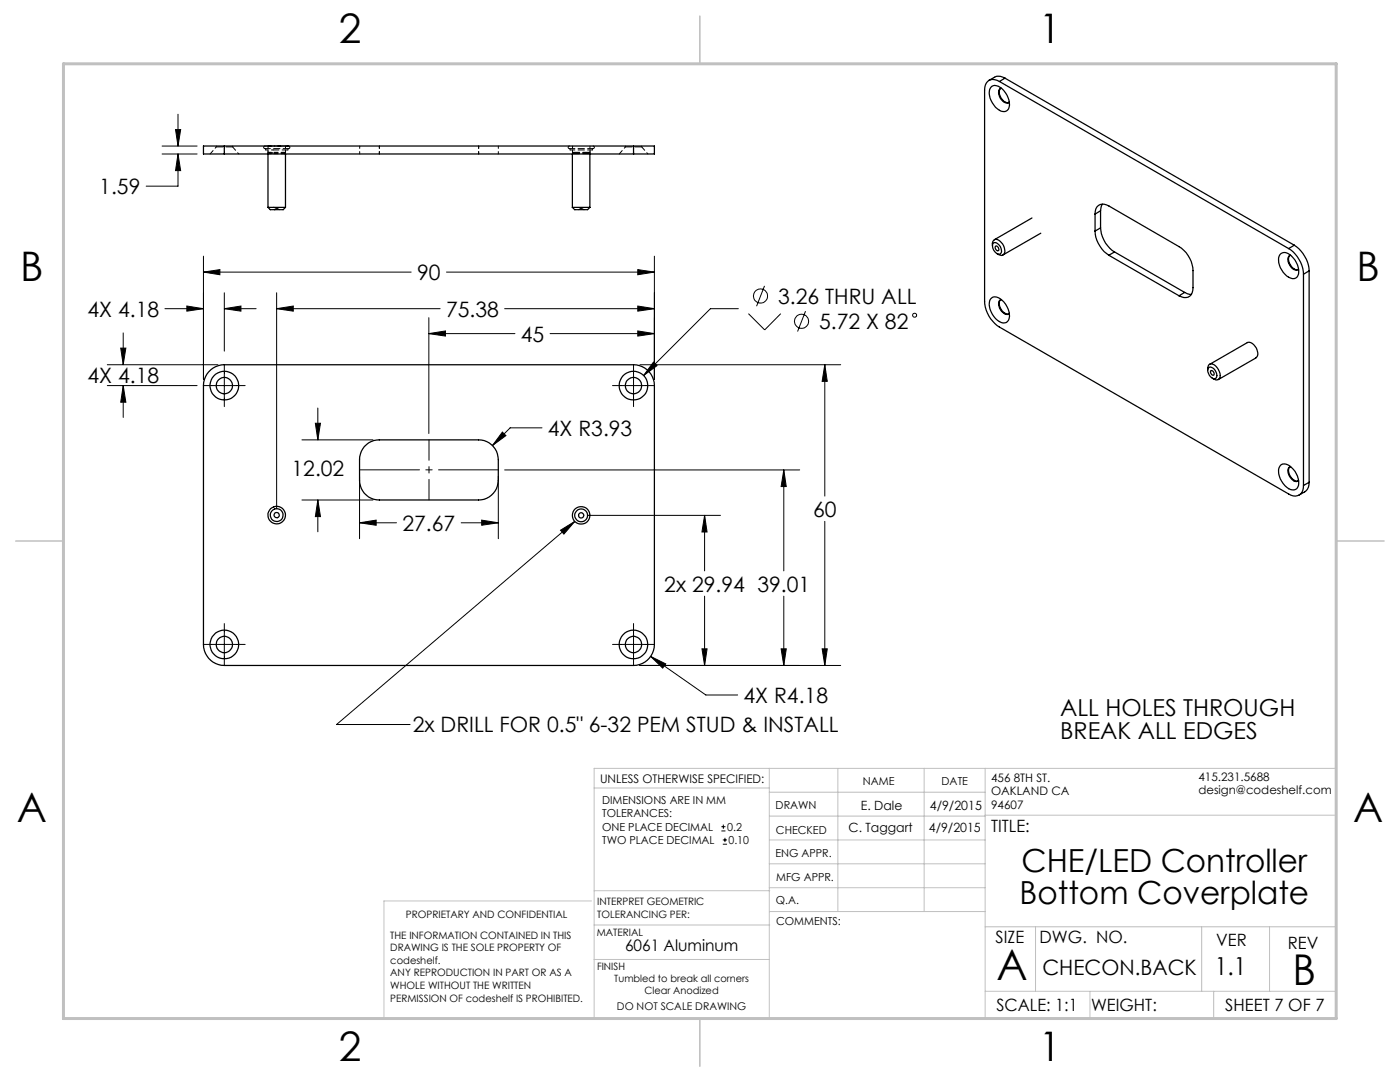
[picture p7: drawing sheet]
<svg xmlns="http://www.w3.org/2000/svg" width="279mm" height="216mm" viewBox="0 0 279 216" stroke-linecap="round" stroke-linejoin="round" font-family="sans-serif">
<g fill="none" stroke="#000" stroke-width=".2">
<path d="M32.3 29.1h7M32.3 30.7h7M35 25.9h1.1l-.6 3.2zM35.5 30.7v6.4h-6.3M35.5 22.8v6.3M35.5 30.7l.6 3.3h-1.1zM40.6 51.1v24.6M40.6 54.3h41.5M40.6 54.3l3.3-.5v1zM44.8 58.4v11.7M55.2 58.4v43.1M89.1 54.3h41.5"/>
<path d="M127.3 53.8l3.3 .5-3.3 .5zM130.6 51.1v24.6M152.6 57l-1.6 4.1M21.4 76.9h17.9M21.4 72.8h22.1M24.1 69.5h1l-.5 3.3zM24.6 66.4v6.4M24.6 76.9v6.4M24.6 76.9l.5 3.4h-1zM32.9 61.6h7.7M37.3 61.1l3.3 .5-3.3 .5zM40.6 76.9h8.3"/>
<path d="M44.8 61.6l3.3-.5v1zM44.8 61.6h6.3M44.8 72.8v8.3M55.2 61.6h32.6M55.2 61.6l3.3-.5v1zM85.6 66.6l3.3-.6v1.1zM85.6 63.4v23.1M85.6 66.6h17.2M100.7 61.6h29.9M109.8 66.6h20.8M122.2 76.9h8.4M126.4 72.8v8.3"/>
<path d="M127.3 66l3.3 .6-3.3 .5zM127.3 61.1l3.3 .5-3.3 .5zM127.7 72.8h40.1M130.4 72.2l.7 .8-2.7 1.9zM147.4 61.6h-5.6l-13.4 13.3M149.4 62.6l3.2 3.2 3.2-3.2M160.8 62.1l-1.6 4M164.6 72.8l.5 3.3h-1zM164.6 72.8v26.2M60.3 87.8h14.1M60.3 99.8h14.1M62.9 84.5h1.1l-.6 3.3z"/>
<path d="M63.4 81.4v6.4M63.4 99.8v6.3M63.4 99.8l.6 3.3h-1.1zM71.8 95v12.5M99.4 95v12.5M100.3 86.2l.7 .7-2.7 2zM100.7 93.8h58.9M108.2 85.4h-6.4l-3.5 3.5M156.4 93.8l.5 3.3h-1zM156.4 93.8v20.1M71.8 104.3l3.3-.5v1zM71.8 104.3h7.3"/>
<path d="M92 104.3h7.4M96.1 103.8l3.3 .5-3.3 .5zM111.9 105.8l2.8-1.8-2.2 2.6zM114.7 104l-47.5 40.6h14.6M117.3 102.8h26.5M140.6 102.8l.5 3.4h-1zM140.6 102.8v11.1M140.6 119v13.8M156.4 119v13.8M164.6 104v28.8M40.6 128.6h8.3M44.8 124.4v8.4"/>
<path d="M122.2 128.6h8.4M126.4 124.4v8.4M127.7 132.8h40.1M129.9 131l3 1.5-.6 .8zM129.9 131l11 7.7h6.3M140.1 129.5h1l-.5 3.3zM155.9 129.5h1l-.5 3.3zM164.1 129.5h1l-.5 3.3zM144 165.8h.8M144 165h.8M144.3 168.5h.8M144.3 167.6h.8"/>
<path d="M144.4 164.5v.9M144.7 167.2v.8"/>
<circle cx="151.8" cy="59.1" r="1.4"/>
<circle cx="160" cy="64.1" r="1.41"/>
<circle cx="182.5" cy="62.9" r=".41"/>
</g>
<path d="M71.8 93.8h27.7" fill="none" stroke="#000" stroke-width=".2" stroke-dasharray="15.2 1.3 1.3 1.3" stroke-dashoffset="3.3"/>
<path d="M85.6 99.8v-12.1" fill="none" stroke="#000" stroke-width=".2" stroke-dasharray="15.2 1.3 1.3 1.3" stroke-dashoffset="11.1"/>
<g fill="none" stroke="#c0c0c0" stroke-width=".2">
<path d="M118.6 157.2h34.9M153.5 153.3v49.9M153.5 158.1h43.1M167.2 153.3v28.6M184.4 153.3v28.6M196.6 153.3v49.9M118 179.8h-41.4v23.2M118.6 177.7h35M153.5 167.6h43.1M153.5 162.8h43.1M153.5 172.4h43.1M153.5 177.1h43.1"/>
<path d="M196.6 162.7h70.1M118.6 191.5h34.9M118.6 184.6h35M153.6 181.9h43M196.6 197.8h70.1M196.6 184.9h70.1M206.7 184.9v12.9M217.5 197.8v5.4M239.8 184.9v12.9M242.2 197.8v5.4M253.4 184.9v12.9M26.7 203.2h240v-49.9h-148.1v49.9"/>
</g>
<path d="M139.7 3.2v9.5M3.1 107.9h9.6M266.7 107.9h9.5M139.7 203.2v9.6" fill="none" stroke="#c0c0c0" stroke-width=".3"/>
<path d="M12.7 12.7h254v190.5h-254z" fill="none" stroke="#c0c0c0" stroke-width=".6"/>
<g fill="#000">
<path d="M111.9 105.8l2.8-1.8-2.2 2.6z"/>
<path d="M62.9 84.5h1.1l-.6 3.3zM63.4 99.8l.6 3.3h-1.1zM140.6 102.8l.5 3.4h-1zM140.1 129.5h1l-.5 3.3zM130.4 72.2l-2 2.7 2.7-1.9zM44.8 61.6l3.3-.5v1zM37.3 61.1l3.3 .5-3.3 .5zM24.6 76.9l.5 3.4h-1zM24.1 69.5h1l-.5 3.3zM129.9 131l2.4 2.3 .6-.8zM164.6 72.8l.5 3.3h-1zM164.1 129.5h1l-.5 3.3zM55.2 61.6l3.3-.5v1zM127.3 61.1l3.3 .5-3.3 .5zM127.3 53.8l3.3 .5-3.3 .5zM40.6 54.3l3.3-.5v1zM100.3 86.2l-2 2.7 2.7-2zM35 25.9h1.1l-.6 3.2zM35.5 30.7l.6 3.3h-1.1z"/>
<path d="M71.8 104.3l3.3-.5v1zM96.1 103.8l3.3 .5-3.3 .5zM156.4 93.8l.5 3.3h-1zM155.9 129.5h1l-.5 3.3zM85.6 66.6l3.3-.6v1.1zM127.3 66l3.3 .6-3.3 .5z"/>
</g>
<g fill="none" stroke="#000" stroke-width=".25">
<path d="M197.9 17.3a2.2 2.2 0 0 1 2.8 1.3 3.1 3.1 0 0 1 .4 3.4 1.49 1.49 0 0 1-2-.3 3.7 3.7 0 0 1-1.4-4.2zM199.5 16.3a1.8 1.8 0 0 0-2.1-.3 1.8 1.8 0 0 0-.9 2v42.1a6.4 6.4 0 0 0 3 5.2l57.7 33.3a1.81 1.81 0 0 0 2.1 .2 1.81 1.81 0 0 0 .8-1.9M199.5 16.3l57.7 33.3M199.7 17.6a1.93 1.93 0 0 0 1.2 2.9h.4M199.8 17.6a1.49 1.49 0 0 0 .1 2.3 1.06 1.06 0 0 0 1.5 .5M200.6 15.6a2.5 2.5 0 0 0-3.3 .5M200.6 15.6l-1.1 .7M200.6 15.6l57.7 33.3M44.8 29.1h-4.2v1.6h4.2M44.8 29.1v1.6M44.8 29.1h81.6M44.8 30.7h81.6"/>
<path d="M53.5 30.7v10.7M57 30.7v10.7M114.2 30.7v10.7M117.7 30.7v10.7M126.4 29.1h4.2v1.6h-4.2M126.4 29.1v1.6M53.5 41.4h3.5M53.5 41.4l.4 .4h2.6l.5-.4M114.2 41.4h3.5M114.2 41.4l.5 .4h2.6l.4-.4M197.9 59.4a2.22 2.22 0 0 1 2.8 1.3 3.1 3.1 0 0 1 .4 3.4 1.43 1.43 0 0 1-2-.2 3.7 3.7 0 0 1-1.4-4.2zM198 49a.89 .89 0 0 1 .4-1.1 .89 .89 0 0 1 1.1 .2 2.2 2.2 0 0 1 .8 2.7 .9 .9 0 0 1-1.3-.2"/>
<path d="M198.3 48.5a1.18 1.18 0 0 1 1.5 1.1 .67 .67 0 0 1 0 .8 .67 .67 0 0 1-.8 .2 1.6 1.6 0 0 1-.7-2.1zM198.7 49.1a.59 .59 0 0 1 .5 .9 .6 .6 0 0 1-.5-.9zM199.7 59.8a1.93 1.93 0 0 0 1.2 2.9h.4M199.8 59.8a1.14 1.14 0 0 0-.3 1.6l.7 1a.78 .78 0 0 0 1.2 .1M206 43.5l-7.6 4.3M207.7 46.5l-7.5 4.4M218.5 42.7a1.69 1.69 0 0 1 .8-1.8 1.69 1.69 0 0 1 2 .2l14 8.1a6 6 0 0 1 2.8 4.8v3.4a1.7 1.7 0 0 1-.8 1.8 1.7 1.7 0 0 1-2-.2M218.5 46.1a6.2 6.2 0 0 0 2.8 4.8M218.5 42.7v3.4M219.6 45.5a6.2 6.2 0 0 0 2.8 4.8M219.6 42.1l-1.1 .6M219.6 45.5l-1.1 .6"/>
<path d="M219.6 42.1v3.4M220 40.7l-.4 1.4M221.3 50.9l14 8.1M222.4 50.3l-1.1 .6M222.4 50.3l14 8M236.4 58.3l1 .4h.4M236.4 58.3l-1.1 .7M255.4 50.8a1.45 1.45 0 0 1 2.3 .3 3.9 3.9 0 0 1 1.3 3.9 1.18 1.18 0 0 1-1.8 .3 4 4 0 0 1-1.9-4.2zM257.2 49.6a6.6 6.6 0 0 1 2.9 5.1M257.4 51a2 2 0 0 0 1.5 2.8h.1M257.6 50.9h-.1a1.52 1.52 0 0 0 .1 2.4 1.03 1.03 0 0 0 1.6 .4M258.3 48.9a6.7 6.7 0 0 1 3 5.1"/>
<path d="M258.3 48.9l-1.1 .7M260.1 54.7v42.2M261.3 54l-1.2 .7M261.3 54v42.2M41.6 74.2a4.2 4.2 0 0 1 3.2-1.4h81.6a4.2 4.2 0 0 1 4.2 4.1v51.7a4.2 4.2 0 0 1-4.2 4.2h-81.6a4.2 4.2 0 0 1-4.2-4.2v-51.7a4.2 4.2 0 0 1 1-2.7zM241 73.9l.1-.6a.75 .75 0 0 1 .4-.7 .75 .75 0 0 1 .9 .2 2.44 2.44 0 0 1 .9 2.7 .95 .95 0 0 1-1.4 0M241.2 73.4a1.04 1.04 0 0 1 1.5 .9l.1 .3a.69 .69 0 0 1-.3 1 .69 .69 0 0 1-1-.5l-.3-.6a.97 .97 0 0 1 0-1.1zM241.7 73.9a.54 .54 0 0 1 .5 .4 .54 .54 0 0 1-.1 .6l-.5-.5zM250.6 71.4a1.82 1.82 0 0 0-.3-2.6 1.21 1.21 0 0 0-1.4-.4l-7.5 4.3M250.7 71.4l-7.6 4.3M72.7 89.1a4 4 0 0 1 3-1.3h19.8a3.9 3.9 0 0 1 3.9 3.9v4.1a4 4 0 0 1-3.9 4h-19.8a3.9 3.9 0 0 1-3.9-4v-4.7a4.1 4.1 0 0 1 .9-2zM255.7 92.7a1.9 1.9 0 0 1 2.4 .9 3.7 3.7 0 0 1 .9 3.6 1.33 1.33 0 0 1-2.2 0 4.1 4.1 0 0 1-1.5-3.9z"/>
<path d="M257.4 93.1a2.02 2.02 0 0 0 1.5 2.9h.1M257.6 93.1h-.1a1.49 1.49 0 0 0 .1 2.3l.3 .3a.78 .78 0 0 0 1.3 .1M261.3 96.2a2.45 2.45 0 0 1-2 2.6M261.3 96.2l-1.2 .7"/>
<circle cx="44.8" cy="76.9" r="2.85"/>
<circle cx="44.8" cy="77" r="1.64"/>
<circle cx="126.4" cy="77" r="1.65"/>
<circle cx="126.4" cy="76.9" r="2.85"/>
<circle cx="55.2" cy="102.8" r="1.28"/>
<circle cx="55.2" cy="102.8" r=".54"/>
<circle cx="55.2" cy="102.8" r="1.74"/>
<circle cx="116" cy="102.8" r="1.75"/>
<circle cx="116" cy="102.8" r="1.28"/>
<circle cx="116" cy="102.8" r=".53"/>
<circle cx="44.8" cy="128.6" r="2.85"/>
<circle cx="44.8" cy="128.6" r="1.64"/>
<circle cx="126.4" cy="128.6" r="1.65"/>
<circle cx="126.4" cy="128.6" r="2.85"/>
</g>
<path d="M56 29.1h1.6h-4.7h3.1" fill="none" stroke="#000" stroke-width=".2" stroke-dasharray="1.3 .6" stroke-dashoffset=".7"/>
<path d="M54.5 29.9h3" fill="none" stroke="#000" stroke-width=".2" stroke-dasharray="1.3 .6" stroke-dashoffset=".1"/>
<path d="M44.8 29.1v1.6M53 29.9h1.5M53.5 29.1v1.6M57 30.7v-1.6M71.8 29.1v1.6M75.7 29.1v1.6M95.5 29.1v1.6M99.5 29.1v1.6M114.3 29.1v1.6M117.7 30.7v-1.6M126.4 29.1v1.6" fill="none" stroke="#000" stroke-width=".2" stroke-dasharray="1.3 .6" stroke-dashoffset=".8"/>
<path d="M52.9 29.1a.26 .26 0 0 0-.3 .3 .26 .26 0 0 0 .3 .3M54.7 30.7h2.3M54.7 30.4h2.3M57.6 29.7a.26 .26 0 0 0 .3-.3 .26 .26 0 0 0-.3-.3M113.6 29.1a.26 .26 0 0 0-.2 .3 .26 .26 0 0 0 .2 .3M118.4 29.7a.26 .26 0 0 0 .2-.3 .26 .26 0 0 0-.2-.3" fill="none" stroke="#000" stroke-width=".2" stroke-dasharray="1.3 .6" stroke-dashoffset=".4"/>
<path d="M53.5 30.7h1.2M53.5 30.4h1.2" fill="none" stroke="#000" stroke-width=".2" stroke-dasharray="1.3 .6" stroke-dashoffset=".6"/>
<path d="M53.7 30.5h1M53.7 30.6h1M54.7 30.5h2.1M54.7 30.6h2.1" fill="none" stroke="#000" stroke-width=".2" stroke-dasharray="1.3 .6" stroke-dashoffset=".5"/>
<path d="M113.8 29.9h4.4" fill="none" stroke="#000" stroke-width=".2" stroke-dasharray="1.3 .6" stroke-dashoffset=".3"/>
<path d="M114.2 30.4h3.6M114.2 30.7h3.6" fill="none" stroke="#000" stroke-width=".2" stroke-dasharray="1.3 .6" stroke-dashoffset="-.2"/>
<g fill="none" stroke="#000" stroke-width=".2" stroke-dasharray="1.3 .6">
<path d="M43.2 29.1v.2M46.4 29.3h-3.2M46.4 29.3v-.2M53 29.7v.2M53.5 30.7h.1M53.5 29.9v.5M53.5 30.4l.2 .1M53.7 30.6l-.2 .1M53.7 30.5v.1M56.8 30.5l.2-.1M56.8 30.6v-.1M57 30.7h.1"/>
<path d="M57 30.4v-.5M57 30.7l-.2-.1M57.5 29.9v-.2M113.8 29.7v.2M114.2 29.9v.5M114.2 30.7h.1M114.2 30.4l.2 .1M114.4 30.6h3.2M114.4 30.5h3.2M114.4 30.6l-.2 .1M114.4 30.5v.1M117.6 30.5l.2-.1"/>
<path d="M117.6 30.6v-.1M117.8 30.4v-.5M117.8 30.7h.1M117.8 30.7l-.2-.1M118.2 29.9v-.2M124.8 29.1v.2M128.1 29.3h-3.3M128.1 29.3v-.2M55.2 41.5l-.5 .3M55.8 41.8l-.6-.3M116 41.5l-.5 .3M116.5 41.8l-.5-.3"/>
</g>
<path d="M52.9 29.7h4.7M113.6 29.7h4.8" fill="none" stroke="#000" stroke-width=".2" stroke-dasharray="1.3 .6" stroke-dashoffset=".2"/>
<path d="M43.2 29.3l-1.3 1.4M47.6 30.7l-1.2-1.4M124.8 29.3l-1.2 1.4M129.3 30.7l-1.2-1.4" fill="none" stroke="#000" stroke-width=".2" stroke-dasharray="1.3 .6" stroke-dashoffset=".9"/>
<g font-size="8.5">
<text x="198.9" y="195.5">A</text>
<text x="257.9" y="196.5">B</text>
</g>
<g font-size="8.1">
<text x="67.6" y="8.5">2</text>
<text x="207.3" y="8.5">1</text>
<text x="4" y="56.2">B</text>
<text x="270.7" y="56.2">B</text>
<text x="3.3" y="164.1">A</text>
<text x="270" y="164.1">A</text>
<text x="67.6" y="211.7">2</text>
<text x="207.3" y="211.7">1</text>
</g>
<g font-size="6.3">
<text x="203.8" y="174">CHE/LED Controller</text>
<text x="203.5" y="180.3">Bottom Coverplate</text>
</g>
<text font-size="4.9" x="242.4" y="194.5">1.1</text>
<g font-size="4.7">
<text x="211.6" y="142.9">ALL HOLES THROUGH</text>
<text x="211.6" y="147.4">BREAK ALL EDGES</text>
</g>
<g font-size="4.2">
<text x="19.8" y="38.7">1.59</text>
<text x="83.3" y="55.9">90</text>
<text x="17.5" y="63.2">4X 4.18</text>
<text x="89" y="63.2">75.38</text>
<text x="155.3" y="60.7">3.26 THRU ALL</text>
<text x="163.5" y="65.7">5.72 X 82</text>
<text x="103.9" y="68.1">45</text>
<text x="17.5" y="76.4">4X 4.18</text>
<text x="109.3" y="87">4X R3.93</text>
<text x="58.2" y="95">12.02</text>
<text x="80.3" y="105.9">27.67</text>
<text x="162.3" y="103.1">60</text>
<text x="132.6" y="118">2x 29.94 39.01</text>
<text x="148.4" y="140.3">4X R4.18</text>
<text x="82.4" y="146.2">2x DRILL FOR 0.5&quot; 6-32 PEM STUD &amp; INSTALL</text>
<text x="208" y="194.5">CHECON.BACK</text>
</g>
<g font-size="3.4">
<text x="197.8" y="166">TITLE:</text>
<text x="198.7" y="188.1">SIZE</text>
<text x="207.5" y="188.1">DWG. NO.</text>
<text x="242.7" y="188.7">VER</text>
<text x="257" y="189.3">REV</text>
<text x="198.8" y="201.7">SCALE: 1:1</text>
<text x="217.7" y="201.8">WEIGHT:</text>
<text x="244.5" y="201.7">SHEET 7 OF 7</text>
</g>
<text font-size="3.2" x="124.7" y="189.8">6061 Aluminum</text>
<g font-size="2.5">
<text x="171.8" y="161.5">E. Dale</text>
<text x="185.6" y="161.5">4/9/2015</text>
<text x="169.4" y="166">C. Taggart</text>
<text x="185.4" y="166">4/9/2015</text>
</g>
<text font-size="2.4" x="119.8" y="156.2">UNLESS OTHERWISE SPECIFIED:</text>
<g font-size="2.3">
<text x="197.8" y="156">456 8TH ST.</text>
<text x="239.2" y="155.8">415.231.5688</text>
<text x="197.8" y="158.7">OAKLAND CA</text>
<text x="197.8" y="161.5">94607</text>
<text x="239.2" y="158.5">design@codeshelf.com</text>
</g>
<g font-size="2.2">
<text x="120.2" y="160.5">DIMENSIONS ARE IN MM</text>
<text x="154.8" y="161.4">DRAWN</text>
<text x="172.2" y="156.7">NAME</text>
<text x="187.9" y="156.7">DATE</text>
<text x="120.2" y="163.1">TOLERANCES:</text>
<text x="120.2" y="165.8">ONE PLACE DECIMAL</text>
<text x="145.1" y="165.8">0.2</text>
<text x="154.9" y="166.3">CHECKED</text>
<text x="120.2" y="168.4">TWO PLACE DECIMAL</text>
<text x="145.4" y="168.4">0.10</text>
<text x="154.8" y="171">ENG APPR.</text>
<text x="154.9" y="175.7">MFG APPR.</text>
<text x="154.9" y="180.4">Q.A.</text>
<text x="154.9" y="184.6">COMMENTS:</text>
</g>
<text font-size="2.1" x="123.1" y="201.6">DO NOT SCALE DRAWING</text>
<g font-size="2">
<text x="81" y="183.1">PROPRIETARY AND CONFIDENTIAL</text>
<text x="119.2" y="180.6">INTERPRET GEOMETRIC</text>
<text x="119.2" y="183.1">TOLERANCING PER:</text>
<text x="77.9" y="187.3">THE INFORMATION CONTAINED IN THIS</text>
<text x="77.9" y="189.8">DRAWING IS THE SOLE PROPERTY OF</text>
<text x="119.1" y="186.7">MATERIAL</text>
<text x="77.9" y="192.3">codeshelf.</text>
<text x="77.9" y="194.8">ANY REPRODUCTION IN PART OR AS A</text>
<text x="77.9" y="197.4">WHOLE WITHOUT THE WRITTEN</text>
<text x="119.1" y="193.5">FINISH</text>
<text x="122.6" y="195.9">Tumbled to break all corners</text>
<text x="77.9" y="199.9">PERMISSION OF codeshelf IS PROHIBITED.</text>
<text x="128.6" y="198.4">Clear Anodized</text>
</g>
</svg>
